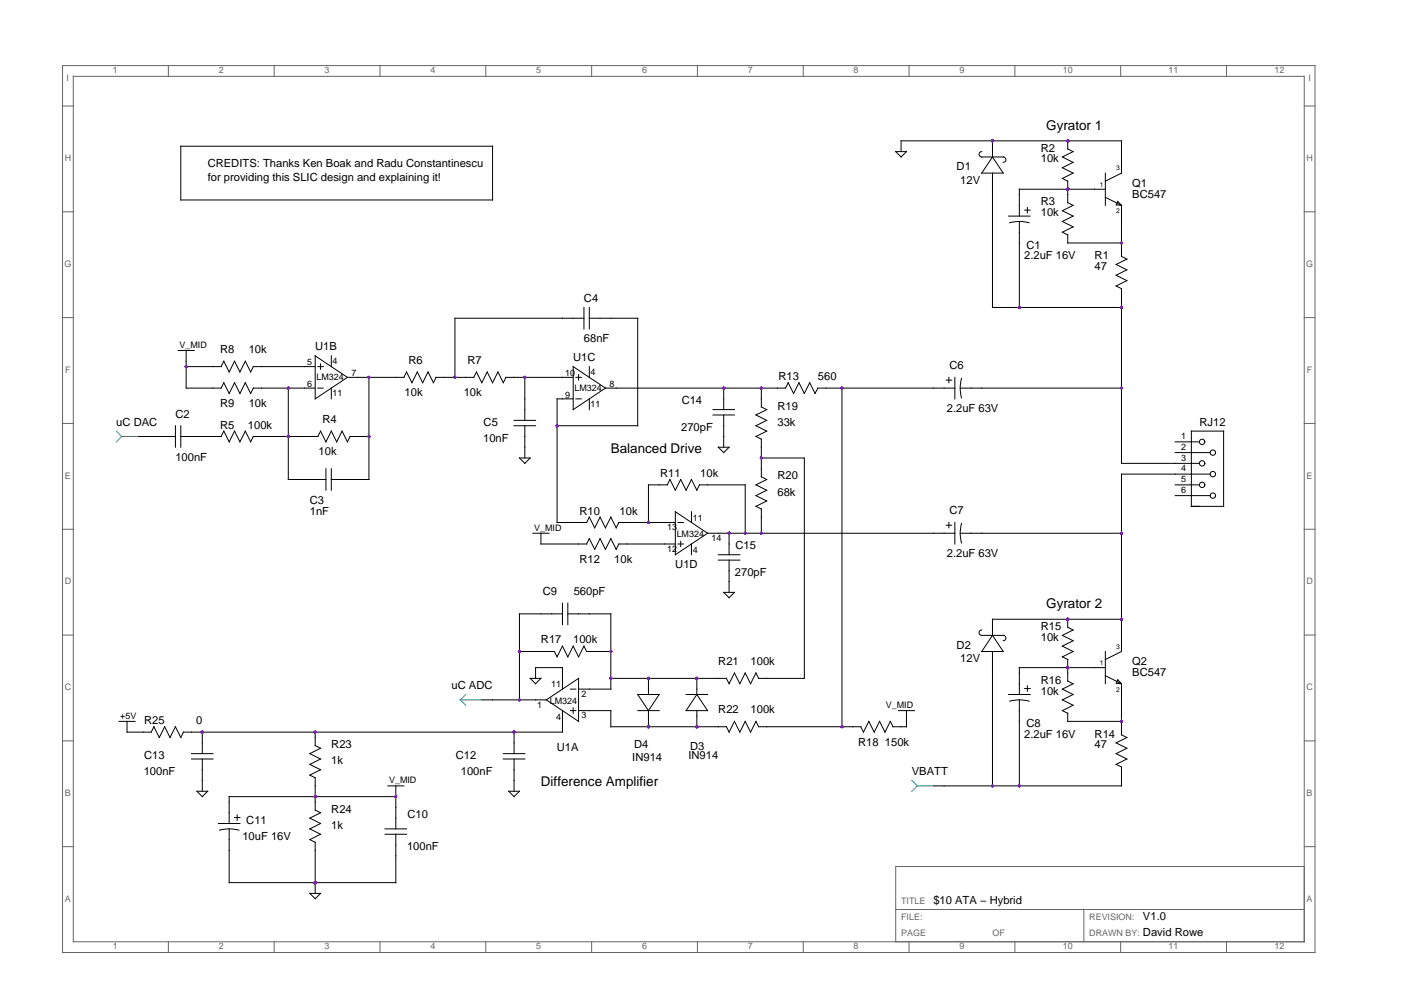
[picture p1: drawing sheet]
<svg xmlns="http://www.w3.org/2000/svg" width="297mm" height="210mm" viewBox="0 0 297 210" stroke-linecap="round" stroke-linejoin="round" font-family="sans-serif">
<g fill="none" stroke="#666" stroke-width=".21">
<path d="M13.3 13.9h265.5v188.1h-265.5zM15.5 16.2h261v183.5h-261zM35.7 13.9v2.3M58.1 13.9v2.3M80.6 13.9v2.3M103 13.9v2.3M125.4 13.9v2.3M147.9 13.9v2.3M170.3 13.9v2.3M192.7 13.9v2.3M215.2 13.9v2.3M237.6 13.9v2.3"/>
<path d="M260 13.9v2.3M13.3 22.5h2.2M276.5 22.5h2.3M13.3 44.9h2.2M276.5 44.9h2.3M13.3 67.3h2.2M276.5 67.3h2.3M13.3 89.8h2.2M276.5 89.8h2.3M13.3 112.2h2.2M276.5 112.2h2.3M13.3 134.6h2.2"/>
<path d="M276.5 134.6h2.3M13.3 157.1h2.2M276.5 157.1h2.3M13.3 179.5h2.2M276.5 179.5h2.3M35.7 199.7v2.3M58.1 199.7v2.3M80.6 199.7v2.3M103 199.7v2.3M125.4 199.7v2.3M147.9 199.7v2.3M170.3 199.7v2.3"/>
<path d="M189.9 192.8h86.6M192.7 199.7v2.3M215.2 199.7v2.3M229.8 192.8v6.9M237.6 199.7v2.3M260 199.7v2.3M276.5 183.7h-86.6v16"/>
</g>
<path d="M226.4 29.9v1.7l1.1 .5-2.3 1.2 2.3 1.1-2.3 1.2 2.3 1.1-2.3 1.1 1.2 .6M226.4 38.4v1.7M234.4 36.7v6.8M237.8 34.4v2.3l-3.4 1.7M232.1 40.1h2.3M234.4 41.8l3.4 1.7M237 42.7l.8 .8-1.1-.1zM237.8 43.5v2.3M237.8 52.7v1.7l1.1 .5-2.3 1.2 2.3 1.1-2.3 1.2 2.3 1.1-2.3 1.1 1.2 .6M237.8 61.2v1.7" fill="none" stroke="#000" stroke-width=".21"/>
<g fill="#a020f0">
<circle cx="226.4" cy="29.9" r=".34"/>
<circle cx="226.4" cy="40.1" r=".34"/>
</g>
<g fill="none" stroke="#000" stroke-width=".21">
<path d="M208.1 32.1a.57 .57 0 0 0-.5 .6 .57 .57 0 0 0 .5 .6h4.6a.57 .57 0 0 1 .6 .6 .57 .57 0 0 1-.6 .5M210.4 33.3l2.3 3.4h-4.6zM210.4 29.9v3.4M210.4 36.7v3.4M237.8 29.9v4.5M213.8 45.8h4.6M214.1 47.2a8 8 0 0 1 4.1 0M216.1 47v18.2M217.3 44.6h1.1M217.8 44v1.1M226.4 40.1v2.9l1.1 .5-2.3 1.2 2.3 1.1-2.3 1.2 2.3 1.1-2.3 1.1 1.2 .6M226.4 49.8v1.7h11.4"/>
<path d="M232.1 40.1h-16v5.7M237.8 45.8v6.9M210.4 65.2h27.4M237.8 62.9v35.3"/>
</g>
<circle cx="210.4" cy="29.9" r=".34" fill="#a020f0"/>
<g fill="none" stroke="#000" stroke-width=".21">
<path d="M191 29.9h46.8M210.4 40.1v25.1M37.8 74.3h3.4M39.5 77.7h7.4l.5-1.1 1.2 2.3 1.1-2.3 1.2 2.3 1.1-2.3 1.1 2.3M39.5 74.3v8h7.4l.5-1.2 1.2 2.3 1.1-2.3 1.2 2.3 1.1-2.3 1.1 2.3M66.8 75.5l6.9 4.5-6.9 4.6zM66.8 77.7h-13.1l-.6 1.2M67.4 77.7h1.1M68 77.2v1.1M70.2 75.5v2.2M121.5 77.7l6.9 4.6-6.9 4.5zM122.7 79.4v1.2"/>
<path d="M123.8 67.5h-27.3v12.5M123.8 65.2v4.6M124.9 65.2v4.6M124.9 77.7v2.3M124.9 67.5h10.3v22.8h-17.1M29.2 92.5h8M37.2 90.3v4.5M38.3 92.5h8.6l.5-1.1 1.2 2.3 1.1-2.3 1.2 2.3 1.1-2.3 1.1 2.3M38.3 90.3v4.5M61.1 82.3v19.4h8M66.8 82.3h-13.1l-.6 1.1M67.4 82.3h1.1"/>
<path d="M69.1 99.4v4.5M70.2 82.3v2.3M70.2 99.4v4.5M73.7 80h11.9l.6-1.1 1.1 2.2 1.2-2.2 1.1 2.2 1.2-2.2 1.1 2.2 .6-1.1h7.9l.6-1.1 1.2 2.2 1.1-2.2 1.1 2.2 1.2-2.2 1.1 2.2 .6-1.1h14.2M78.2 92.5h-4l-.5 1.2-1.2-2.3-1.1 2.3-1.2-2.3-1.1 2.3-1.1-2.3-.6 1.1h-13.7l-.6 1.2M78.2 80v21.7h-8M109 89.1h4.6M109 90.3h4.6M110.1 97.1h2.3l-1.1 1.1zM111.3 80v9.1M111.3 90.3v6.8M121.5 84.6h-3.4v26.2h6.3l.5-1.2 1.2 2.3 1.1-2.3 1.2 2.3 1.1-2.3 1.1 2.3 .6-1.1"/>
<path d="M122.1 80h1.1M122.1 84.6h1.1M124.9 84.6v2.2M128.4 82.3h2.2M164.8 82.3h1.7l.6-1.2 1.2 2.3 1.1-2.3 1.1 2.3 1.2-2.3 1.1 2.3 .6-1.1h1.7M197.9 82.3h4.5M200.6 80.6h1.2M201.2 80v1.1M202.4 80v4.6M203.6 82.3h4.5M203.9 80.2a8 8 0 0 0 0 4.2M113 113.1h3.4"/>
<path d="M114.7 113.1v2.2h9.7l.5-1.1 1.2 2.3 1.1-2.3 1.2 2.3 1.1-2.3 1.1 2.3 .6-1.2M131.2 115.3h12M131.2 110.8h12M137.5 110.8v-8h4l.5-1.1 1.2 2.2 1.1-2.2 1.2 2.2 1.1-2.2 1.1 2.2 .6-1.1h9.7v10.3M143.2 108.5l6.8 4.6-6.8 4.5zM143.8 115.3h1.1M143.8 110.8h1.1M144.3 114.8v1.1M146.6 108.5v2.3M146.6 115.3v2.3M150 113.1h52.4M200.6 111.4h1.2"/>
<path d="M201.2 110.8v1.1M202.4 110.8v4.5M203.6 113.1h4.5M203.9 111a8 8 0 0 0 0 4.1M225.2 139.3l1.2 .5v1.8M226.4 131.3v1.7l1.1 .6-2.3 1.1 2.3 1.2-2.3 1.1 2.3 1.1-2.3 1.2M234.4 138.1v6.9M237.8 135.9v2.2l-3.4 1.7M113.6 148.4h2.2M115.8 148.4l6.9-4.6v9.1zM119.2 143.8v2.3M119.2 150.7v2.2"/>
<path d="M121 150.7h1.1M121 146.1h1.1M121.5 150.1v1.1M122.7 150.7h2.2M122.7 146.1h2.2M232.1 141.6h2.3M234.4 143.3l3.4 1.7M237 144.1l.8 .9-1.1-.1zM237.8 145v2.3M237.8 154.1v1.7l1.1 .6-2.3 1.1 2.3 1.1-2.3 1.2 2.3 1.1-2.3 1.2M236.6 162.1l1.2 .5v1.7"/>
</g>
<path d="M24.7 91.4l1.1 1.1M25.8 92.5l-1.1 1.2M25.8 92.5h3.4" fill="none" stroke="#008989" stroke-width=".21"/>
<g fill="#a020f0">
<circle cx="226.4" cy="131.3" r=".34"/>
<circle cx="226.4" cy="141.6" r=".34"/>
</g>
<g fill="none" stroke="#000" stroke-width=".21">
<path d="M237.8 100.5v35.4M208.1 133.6a.57 .57 0 0 0-.5 .5 .57 .57 0 0 0 .5 .6h4.6a.57 .57 0 0 1 .6 .6 .57 .57 0 0 1-.6 .6M210.4 134.7l2.3 3.4h-4.6zM210.4 138.1v28.5M237.8 131.3h-27.4v3.4M145.5 147.3h4.5M147.7 147.3l2.3 3.4h-4.5zM147.7 143.8v3.5M147.7 150.7v3.4M213.8 147.3h4.6M214.1 148.7a8 8 0 0 1 4.1 0M216.1 148.4v18.2"/>
<path d="M217.3 146h1.1M217.8 145.4v1.2M225.2 150.7l1.2 .5v1.7h11.4M226.4 141.6v2.8l1.1 .6-2.3 1.1 2.3 1.2-2.3 1.1 2.3 1.1-2.3 1.2M232.1 141.6h-16v5.7M237.8 147.3v6.8M237.8 164.3v2.3h-37.6"/>
</g>
<g fill="#a020f0">
<circle cx="147.7" cy="154.1" r=".34"/>
<circle cx="147.7" cy="143.8" r=".34"/>
</g>
<path d="M135.2 147.3h4.6l-2.3 3.4zM135.2 150.7h4.6M137.5 143.8v3.5M137.5 150.7v3.4" fill="none" stroke="#000" stroke-width=".21"/>
<g fill="#a020f0">
<circle cx="137.5" cy="143.8" r=".34"/>
<circle cx="137.5" cy="154.1" r=".34"/>
</g>
<g fill="none" stroke="#000" stroke-width=".21">
<path d="M130.6 82.3h34.2M161.4 97.1h9.1v46.7h-9.7l-.5-1.1-1.2 2.3-1.1-2.3-1.1 2.3-1.2-2.3-1.1 2.3M161.4 82.3v4l1.2 .5-2.3 1.2 2.3 1.1-2.3 1.2 2.3 1.1-2.3 1.1 1.1 .6M161.4 93.1v8l1.2 .6-2.3 1.1 2.3 1.1-2.3 1.2 2.3 1.1-2.3 1.2M175.1 82.3h22.8M178.5 82.3v71.8M249.2 93.7h5.1M249.2 96h7.4M249.2 98.2h5.1M252.6 91.4h6.8v16h-6.8zM160.3 107.4l1.1 .5v5.2M249.2 100.5h7.4"/>
<path d="M249.2 102.8h5.1M249.2 105.1h7.4M110.1 138.1h7.4l.6 1.2 1.1-2.3 1.2 2.3 1.1-2.3 1.2 2.3 1.1-2.3 .6 1.1h5.1M119.2 130.2h-9.1v18.2M119.2 127.9v4.5M120.4 130.2h9.1v15.9h-4.6M120.4 127.9v4.5M66.8 156.4v1.7l1.2 .5-2.3 1.2 2.3 1.1-2.3 1.2 2.3 1.1-2.3 1.1M102.2 148.4h11.4M124.9 150.7h4.6v3.4h24.5l.6 1.1M129.5 143.8h24.5l.6 1.2M182.5 154.1h-21.7l-.5-1.2-1.2 2.3-1.1-2.3-1.1 2.3-1.2-2.3-1.1 2.3"/>
<path d="M190.5 150.7h3.4M192.2 150.7v3.4h-2.9l-.5-1.2-1.2 2.3-1.1-2.3-1.1 2.3-1.2-2.3-1.1 2.3-.6-1.1M65.7 164.3l1.1 .6v1.7M65.7 178l1.1 .6v1.7M66.8 170v1.8l1.2 .5-2.3 1.2 2.3 1.1-2.3 1.1 2.3 1.2-2.3 1.1M82.2 166.6h3.4M83.9 166.6v2.3M65.7 189.4h2.3l-1.2 1.2zM66.8 187.1v2.3"/>
<circle cx="254.9" cy="98.2" r=".57"/>
<circle cx="254.9" cy="93.7" r=".57"/>
<circle cx="257.2" cy="96" r=".57"/>
<circle cx="254.9" cy="102.8" r=".57"/>
<circle cx="257.2" cy="100.5" r=".57"/>
<circle cx="257.2" cy="105.1" r=".57"/>
</g>
<path d="M97.6 148.4h4.6M97.6 148.4l1.1 1.1M98.7 147.3l-1.1 1.1" fill="none" stroke="#008989" stroke-width=".21"/>
<circle cx="66.8" cy="187.1" r=".34" fill="#a020f0"/>
<g fill="none" stroke="#000" stroke-width=".21">
<path d="M25.2 152.9h3.4M26.9 152.9v2.3M66.8 155.2v1.2M106.7 159.8h4.6M109 155.2v4.6M112.4 143.8h2.3l-1.1 1.2zM113.6 143.8v-2.2h5.6v2.2M119.2 152.9v2.3h-78.6M46.3 174.6h4.6M46.5 176a8 8 0 0 1 4.2 0M48.6 174.6v-5.7h35.3v6.8M48.6 175.7v11.4h35.3v-10.2"/>
<path d="M49.7 173.3h1.2M50.3 172.8v1.1M66.8 166.6v3.4M81.6 175.7h4.6M81.6 176.9h4.6M106.7 160.9h4.6M109 160.9v4.6M66.8 180.3v6.8"/>
</g>
<circle cx="109" cy="155.2" r=".34" fill="#a020f0"/>
<g fill="none" stroke="#000" stroke-width=".21">
<path d="M189.9 32.1h2.3l-1.2 1.2zM191 29.9v2.2M208.1 82.3h29.7M237.8 98.2h11.4M208.1 113.1h29.7M237.8 100.5h11.4M26.9 155.2h5.2l.5-1.1 1.2 2.3 1.1-2.3 1.2 2.3 1.1-2.3 1.1 2.3 .6-1.2M38.9 155.2h1.7M40.6 159.8h4.6M42.9 155.2v4.6M40.6 160.9h4.6M42.9 160.9v4.6"/>
<path d="M107.9 167.8h2.2l-1.1 1.1zM109 165.5v2.3M197.9 166.6h2.3"/>
</g>
<path d="M193.3 165.5l1.2 1.1M194.5 166.6l-1.2 1.2M194.5 166.6h3.4" fill="none" stroke="#008989" stroke-width=".21"/>
<circle cx="42.9" cy="155.2" r=".34" fill="#a020f0"/>
<path d="M152.3 117.6h4.6M152.3 118.8h4.6M154.6 113.1v4.5M154.6 118.8v4.5M41.8 167.8h2.2l-1.1 1.1zM42.9 165.5v2.3" fill="none" stroke="#000" stroke-width=".21"/>
<circle cx="154.6" cy="113.1" r=".34" fill="#a020f0"/>
<path d="M151.2 86.8h4.5M151.2 88h4.5M153.4 82.3v4.5M153.4 88v4.5M153.4 125.6h2.3l-1.1 1.1zM154.6 123.3v2.3" fill="none" stroke="#000" stroke-width=".21"/>
<circle cx="153.4" cy="82.3" r=".34" fill="#a020f0"/>
<path d="M38.3 31h66.1v11.4h-66.1zM152.3 94.8h2.3l-1.2 1.2zM153.4 92.5v2.3" fill="none" stroke="#000" stroke-width=".21"/>
<g fill="#a020f0">
<circle cx="226.4" cy="29.9" r=".34"/>
<circle cx="226.4" cy="40.1" r=".34"/>
<circle cx="237.8" cy="51.5" r=".34"/>
<circle cx="216.1" cy="65.2" r=".34"/>
<circle cx="237.8" cy="65.2" r=".34"/>
<circle cx="237.8" cy="82.3" r=".34"/>
<circle cx="210.4" cy="29.9" r=".34"/>
<circle cx="61.1" cy="82.3" r=".34"/>
<circle cx="39.5" cy="77.7" r=".34"/>
<circle cx="61.1" cy="92.5" r=".34"/>
<circle cx="78.2" cy="80" r=".34"/>
<circle cx="78.2" cy="92.5" r=".34"/>
<circle cx="96.5" cy="80" r=".34"/>
<circle cx="111.3" cy="80" r=".34"/>
<circle cx="118.1" cy="90.3" r=".34"/>
<circle cx="137.5" cy="110.8" r=".34"/>
<circle cx="158" cy="113.1" r=".34"/>
<circle cx="161.4" cy="113.1" r=".34"/>
<circle cx="154.6" cy="113.1" r=".34"/>
<circle cx="226.4" cy="131.3" r=".34"/>
<circle cx="226.4" cy="141.6" r=".34"/>
<circle cx="237.8" cy="152.9" r=".34"/>
<circle cx="216.1" cy="166.6" r=".34"/>
<circle cx="210.4" cy="166.6" r=".34"/>
<circle cx="237.8" cy="131.3" r=".34"/>
<circle cx="237.8" cy="113.1" r=".34"/>
<circle cx="147.7" cy="154.1" r=".34"/>
<circle cx="147.7" cy="143.8" r=".34"/>
<circle cx="137.5" cy="143.8" r=".34"/>
<circle cx="137.5" cy="154.1" r=".34"/>
<circle cx="129.5" cy="143.8" r=".34"/>
<circle cx="161.4" cy="97.1" r=".34"/>
<circle cx="161.4" cy="82.3" r=".34"/>
<circle cx="153.4" cy="82.3" r=".34"/>
<circle cx="129.5" cy="138.1" r=".34"/>
<circle cx="110.1" cy="138.1" r=".34"/>
<circle cx="110.1" cy="148.4" r=".34"/>
<circle cx="178.5" cy="154.1" r=".34"/>
<circle cx="178.5" cy="82.3" r=".34"/>
<circle cx="66.8" cy="187.1" r=".34"/>
<circle cx="66.8" cy="155.2" r=".34"/>
<circle cx="66.8" cy="168.9" r=".34"/>
<circle cx="83.9" cy="168.9" r=".34"/>
<circle cx="109" cy="155.2" r=".34"/>
<circle cx="42.9" cy="155.2" r=".34"/>
</g>
<g font-size="2.8">
<text x="221.8" y="27.6">Gyrator 1</text>
<text x="129.5" y="96">Balanced Drive</text>
<text x="221.8" y="129">Gyrator 2</text>
<text x="114.7" y="166.6">Difference Amplifier</text>
</g>
<g font-size="2.4">
<text x="44" y="35.3">CREDITS: Thanks Ken Boak and Radu Constantinescu</text>
<text x="220.7" y="32.1">R2</text>
<text x="220.7" y="34.4">10k</text>
<text x="44" y="38.3">for providing this SLIC design and explaining it!</text>
<text x="202.8" y="36.1">D1</text>
<text x="203.6" y="39">12V</text>
<text x="240.1" y="41.9">BC547</text>
<text x="240.1" y="39.6">Q1</text>
<text x="220.7" y="43.5">R3</text>
<text x="220.7" y="45.8">10k</text>
<text x="217.6" y="52.7">C1</text>
<text x="217.1" y="55">2.2uF 16V</text>
<text x="232.1" y="54.9">R1</text>
<text x="232.1" y="57.2">47</text>
<text x="123.8" y="64.1">C4</text>
<text x="46.7" y="74.9">R8</text>
<text x="52.7" y="74.9">10k</text>
<text x="66.8" y="74.3">U1B</text>
<text x="86.6" y="77.2">R6</text>
<text x="99.1" y="77.2">R7</text>
<text x="121.5" y="76.6">U1C</text>
<text x="123.8" y="72.6">68nF</text>
<text x="165" y="80.6">R13</text>
<text x="173.4" y="80.5">560</text>
<text x="201.3" y="78.3">C6</text>
<text x="37.2" y="88.6">C2</text>
<text x="46.7" y="86.3">R9</text>
<text x="52.7" y="86.3">10k</text>
<text x="68.3" y="89.7">R4</text>
<text x="85.8" y="84">10k</text>
<text x="98.3" y="84">10k</text>
<text x="144.5" y="85.7">C14</text>
<text x="164.8" y="86.8">R19</text>
<text x="200.7" y="87.4">2.2uF 63V</text>
<text x="24.7" y="90.3">uC DAC</text>
<text x="46.7" y="90.9">R5</text>
<text x="52.6" y="90.9">100k</text>
<text x="102.4" y="93.7">10nF</text>
<text x="102.5" y="90.3">C5</text>
<text x="144.4" y="91.4">270pF</text>
<text x="164.8" y="90.3">33k</text>
<text x="254.3" y="90.3">RJ12</text>
<text x="37.2" y="97.7">100nF</text>
<text x="67.6" y="96.6">10k</text>
<text x="140" y="101.1">R11</text>
<text x="148.5" y="101.1">10k</text>
<text x="164.8" y="101.7">R20</text>
<text x="65.7" y="106.8">C3</text>
<text x="164.8" y="105.1">68k</text>
<text x="65.7" y="109.1">1nF</text>
<text x="122.9" y="109.1">R10</text>
<text x="131.4" y="109.1">10k</text>
<text x="201.3" y="109.1">C7</text>
<text x="122.9" y="119.4">R12</text>
<text x="130.2" y="119.4">10k</text>
<text x="155.9" y="116.5">C15</text>
<text x="200.7" y="118.2">2.2uF 63V</text>
<text x="143.2" y="120.5">U1D</text>
<text x="155.8" y="122.2">270pF</text>
<text x="115.1" y="126.2">C9</text>
<text x="121.6" y="126.2">560pF</text>
<text x="114.7" y="136.4">R17</text>
<text x="121.5" y="136.4">100k</text>
<text x="202.8" y="137.6">D2</text>
<text x="220.7" y="133.6">R15</text>
<text x="220.7" y="135.9">10k</text>
<text x="152.3" y="141">R21</text>
<text x="159.1" y="141">100k</text>
<text x="203.6" y="140.4">12V</text>
<text x="240.1" y="143.3">BC547</text>
<text x="240.1" y="141">Q2</text>
<text x="95.7" y="146.1">uC ADC</text>
<text x="220.7" y="145">R16</text>
<text x="220.7" y="147.3">10k</text>
<text x="30.6" y="153.5">R25</text>
<text x="41.6" y="153.5">0</text>
<text x="152.3" y="151.2">R22</text>
<text x="159.1" y="151.2">100k</text>
<text x="217.6" y="154.2">C8</text>
<text x="30.6" y="160.9">C13</text>
<text x="70.2" y="158.6">R23</text>
<text x="96.7" y="160.9">C12</text>
<text x="118.1" y="159.2">U1A</text>
<text x="134.1" y="161.2">IN914</text>
<text x="134.4" y="158.6">D4</text>
<text x="146" y="160.9">IN914</text>
<text x="146.3" y="158.9">D3</text>
<text x="181.9" y="158.1">R18 150k</text>
<text x="217.1" y="156.4">2.2uF 16V</text>
<text x="232.1" y="156.4">R14</text>
<text x="232.1" y="158.6">47</text>
<text x="30.5" y="164.3">100nF</text>
<text x="70.2" y="162.1">1k</text>
<text x="97.7" y="164.3">100nF</text>
<text x="193.3" y="164.3">VBATT</text>
<text x="70.2" y="172.3">R24</text>
<text x="86.4" y="173.5">C10</text>
<text x="51.4" y="178">10uF 16V</text>
<text x="52.2" y="174.7">C11</text>
<text x="70.2" y="175.7">1k</text>
<text x="86.3" y="180.3">100nF</text>
<text x="197.9" y="191.7">$10 ATA − Hybrid</text>
<text x="242.3" y="195.1">V1.0</text>
<text x="242.3" y="198.5">David Rowe</text>
</g>
<g font-size="1.9" fill="#666">
<text x="14.1" y="17.1">I</text>
<text x="23.9" y="15.5">1</text>
<text x="46.4" y="15.5">2</text>
<text x="68.8" y="15.5">3</text>
<text x="91.3" y="15.5">4</text>
<text x="113.7" y="15.5">5</text>
<text x="136.1" y="15.5">6</text>
<text x="158.6" y="15.5">7</text>
<text x="181" y="15.5">8</text>
<text x="203.4" y="15.5">9</text>
<text x="225.3" y="15.5">10</text>
<text x="247.8" y="15.5">11</text>
<text x="270.2" y="15.5">12</text>
<text x="277.4" y="17.1">I</text>
<text x="13.7" y="34.2">H</text>
<text x="277" y="34.2">H</text>
<text x="13.7" y="56.6">G</text>
<text x="276.9" y="56.6">G</text>
<text x="13.8" y="79.1">F</text>
<text x="277.1" y="79.1">F</text>
<text x="13.8" y="101.5">E</text>
<text x="277" y="101.5">E</text>
<text x="13.7" y="123.9">D</text>
<text x="277" y="123.9">D</text>
<text x="13.7" y="146.4">C</text>
<text x="277" y="146.4">C</text>
<text x="13.8" y="168.8">B</text>
<text x="277" y="168.8">B</text>
<text x="13.8" y="191.2">A</text>
<text x="191" y="191.7">TITLE</text>
<text x="277" y="191.2">A</text>
<text x="191" y="195.1">FILE:</text>
<text x="230.9" y="195.1">REVISION:</text>
<text x="23.9" y="201.3">1</text>
<text x="46.4" y="201.3">2</text>
<text x="68.8" y="201.3">3</text>
<text x="91.3" y="201.3">4</text>
<text x="113.7" y="201.3">5</text>
<text x="136.1" y="201.3">6</text>
<text x="158.6" y="201.3">7</text>
<text x="181" y="201.3">8</text>
<text x="191" y="198.5">PAGE</text>
<text x="203.4" y="201.3">9</text>
<text x="210.4" y="198.5">OF</text>
<text x="225.3" y="201.3">10</text>
<text x="230.9" y="198.5">DRAWN BY:</text>
<text x="247.8" y="201.3">11</text>
<text x="270.2" y="201.3">12</text>
</g>
<g font-size="1.9">
<text x="38" y="73.7">V_MID</text>
<text x="65.1" y="77.4">5</text>
<text x="70.5" y="77.2">4</text>
<text x="65.1" y="82">6</text>
<text x="67.1" y="80.6">LM324</text>
<text x="70.5" y="84">11</text>
<text x="74.5" y="79.7">7</text>
<text x="119.8" y="79.7">10</text>
<text x="121.8" y="82.9">LM324</text>
<text x="125.2" y="79.4">4</text>
<text x="129.2" y="82">8</text>
<text x="119.8" y="84.3">9</text>
<text x="125.2" y="86.3">11</text>
<text x="250.4" y="93.1">1</text>
<text x="250.4" y="95.4">2</text>
<text x="250.4" y="97.7">3</text>
<text x="250.4" y="100">4</text>
<text x="250.4" y="102.2">5</text>
<text x="250.4" y="104.5">6</text>
<text x="113.3" y="112.5">V_MID</text>
<text x="141.5" y="112.4">13</text>
<text x="143.5" y="113.9">LM324</text>
<text x="146.9" y="110.4">11</text>
<text x="141.5" y="117">12</text>
<text x="146.9" y="117.2">4</text>
<text x="150.9" y="114.7">14</text>
<text x="116.6" y="149.2">LM324</text>
<text x="116.9" y="145.8">11</text>
<text x="123.3" y="147.7">2</text>
<text x="25.5" y="152.4">+5V</text>
<text x="113.9" y="150">1</text>
<text x="117.9" y="152.6">4</text>
<text x="123.3" y="152.3">3</text>
<text x="187.8" y="150.1">V_MID</text>
<text x="82.5" y="166.1">V_MID</text>
</g>
<g font-size="1.4">
<text x="233.2" y="39.6">1</text>
<text x="236.6" y="36.1">3</text>
<text x="236.6" y="45.2">2</text>
<text x="236.6" y="137.6">3</text>
<text x="233.2" y="141">1</text>
<text x="236.6" y="146.7">2</text>
</g>
</svg>
